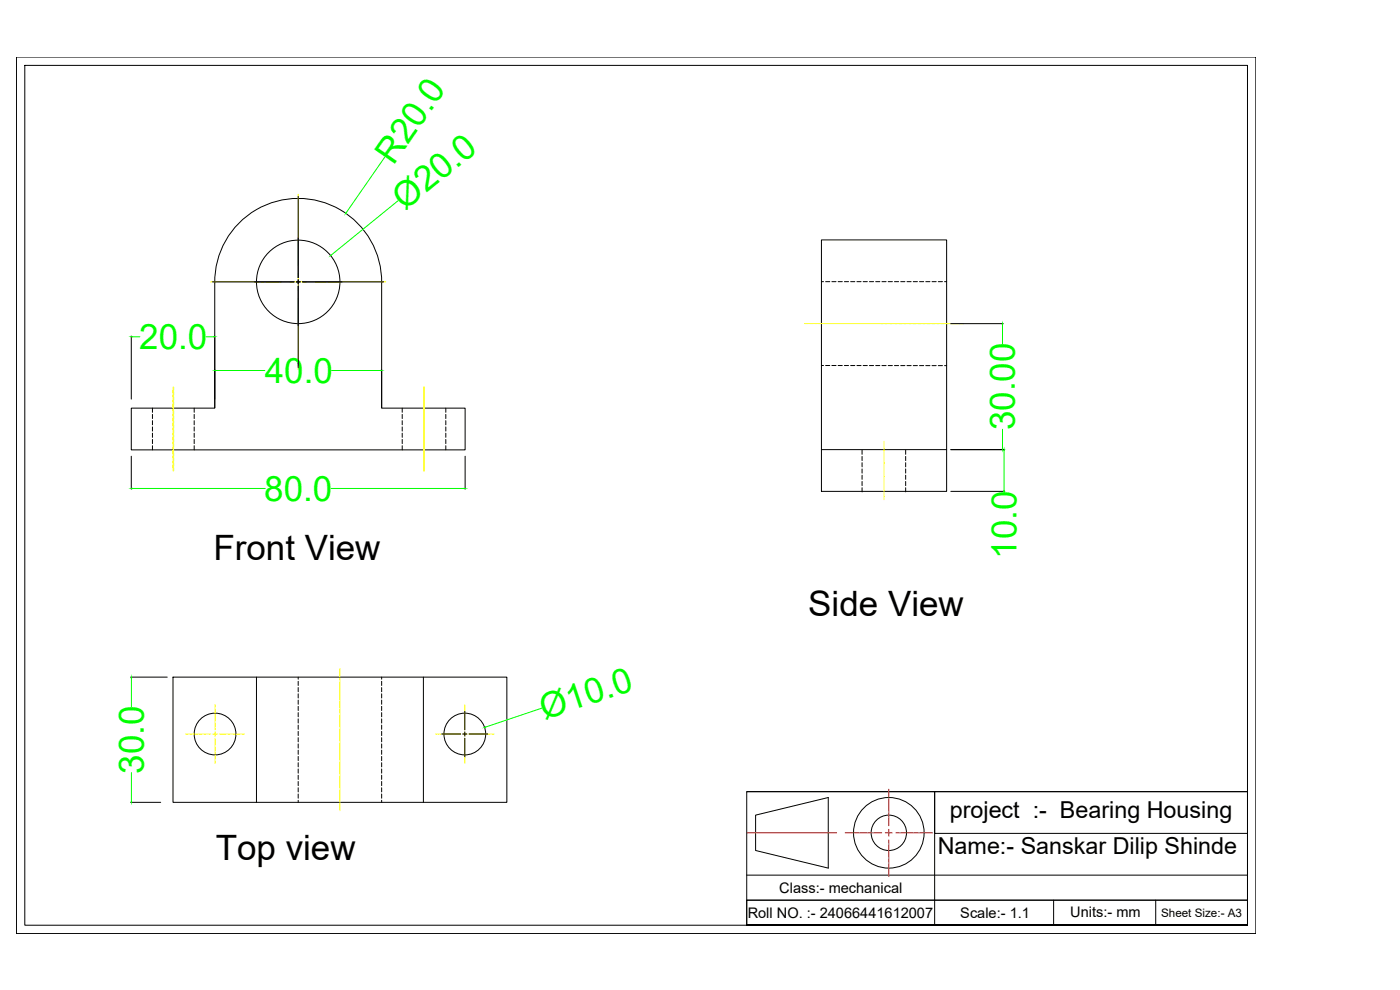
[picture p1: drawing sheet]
<svg xmlns="http://www.w3.org/2000/svg" width="420mm" height="297mm" viewBox="0 0 420 297" stroke-linecap="round" stroke-linejoin="round" font-family="sans-serif">
<!-- layer: 0 -->
<g fill="none" stroke="#000" stroke-width=".3">
<path d="M4.9 17.1h372v263h-372zM7.4 19.6h367v258h-367zM89.5 58.9v24.4M71.6 67a25 25 0 0 1 27.5-5.5 25 25 0 0 1 15.4 23.4v37.6h25.1v12.5h-100.2v-12.5h25v-37.6a25.1 25.1 0 0 1 7.2-17.9zM246.5 72h37.6v75.4h-37.6zM63.8 84.6h24.4M88.9 84.6h1.2M89.5 84v1.2M89.5 85.8v24.5M90.7 84.6h24.5M246.5 84.5h.6M247.8 84.5h1.2"/>
<path d="M249.7 84.5h1.2M251.5 84.5h1.3M253.4 84.5h1.3M255.3 84.5h1.2M257.2 84.5h1.2M259.1 84.5h1.2M260.9 84.5h1.3M262.8 84.5h1.3M264.7 84.5h1.2M266.6 84.5h1.2M268.4 84.5h1.3M270.3 84.5h1.3"/>
<path d="M272.2 84.5h1.2M274.1 84.5h1.2M276 84.5h1.2M277.8 84.5h1.3M279.7 84.5h1.3M281.6 84.5h1.2M283.5 84.5h.6M285.4 97.1h15.7M39.4 100.8v18.9M64.4 100.8v21.6M114.5 110.9v11.5M246.5 109.7h.6"/>
<path d="M247.8 109.7h1.2M249.7 109.7h1.2M251.5 109.7h1.3M253.4 109.7h1.3M255.3 109.7h1.2M257.2 109.7h1.2M259.1 109.7h1.2M260.9 109.7h1.3M262.8 109.7h1.3M264.7 109.7h1.2M266.6 109.7h1.2M268.4 109.7h1.3"/>
<path d="M270.3 109.7h1.3M272.2 109.7h1.2M274.1 109.7h1.2M276 109.7h1.2M277.8 109.7h1.3M279.7 109.7h1.3M281.6 109.7h1.2M283.5 109.7h.6M39.4 136.9v9.9M45.8 122.5v1.2M45.8 124.3v1.3M45.8 126.2v1.3"/>
<path d="M45.8 128.1v1.2M45.8 130v1.2M45.8 131.8v1.3M45.8 133.7v1.3M58.3 122.5v1.2M58.3 124.3v1.3M58.3 126.2v1.3M58.3 128.1v1.2M58.3 130v1.2M58.3 131.8v1.3M58.3 133.7v1.3M120.7 122.5v1.2"/>
<path d="M120.7 124.3v1.3M120.7 126.2v1.3M120.7 128.1v1.2M120.7 130v1.2M120.7 131.8v1.3M120.7 133.7v1.3M133.8 122.5v1.2M133.8 124.3v1.3M133.8 126.2v1.3M133.8 128.1v1.2M133.8 130v1.2M133.8 131.8v1.3"/>
<path d="M133.8 133.7v1.3M139.6 136.9v9.9M246.5 134.9h37.6M258.7 135.1v1.2M258.7 136.9v1.3M258.7 138.8v1.3M271.8 135.1v1.2M271.8 136.9v1.3M271.8 138.8v1.3M285.4 134.9h16.2M258.7 140.7v1.3M258.7 142.6v1.2"/>
<path d="M258.7 144.5v1.2M258.7 146.3v1.3M271.8 140.7v1.3M271.8 142.6v1.2M271.8 144.5v1.2M271.8 146.3v1.3M285.4 147.4h16.2M39.2 203.2h11M51.9 203.2h100.2v37.5h-100.2zM77 203.2v37.5M89.5 203.2v.6M89.5 204.4v1.3"/>
<path d="M89.5 206.3v1.3M89.5 208.2v1.2M89.5 210.1v1.2M89.5 211.9v1.3M89.5 213.8v1.3M89.5 215.7v1.2M89.5 217.6v1.2M89.5 219.4v1.3M114.5 203.2v.6M114.5 204.4v1.3M114.5 206.3v1.3M114.5 208.2v1.2"/>
<path d="M114.5 210.1v1.2M114.5 211.9v1.3M114.5 213.8v1.3M114.5 215.7v1.2M114.5 217.6v1.2M114.5 219.4v1.3M127.1 203.2v37.5M139.5 213.4v5.6M139.5 219.6v1.3M89.5 221.3v1.3M89.5 223.2v1.3M89.5 225.1v1.2"/>
<path d="M89.5 227v1.2M89.5 228.8v1.3M89.5 230.7v1.3M89.5 232.6v1.3M89.5 234.5v1.2M89.5 236.4v1.2M89.5 238.2v1.3M114.5 221.3v1.3M114.5 223.2v1.3M114.5 225.1v1.2M114.5 227v1.2M114.5 228.8v1.3"/>
<path d="M114.5 230.7v1.3M114.5 232.6v1.3M114.5 234.5v1.2M114.5 236.4v1.2M114.5 238.2v1.3M132.6 220.2h5.6M138.9 220.2h1.2M139.5 221.5v5.6M140.7 220.2h5.7M224.1 237.5h150.3v40.1h-150.3zM224.1 237.5h150.3M39.2 240.7h9"/>
<path d="M89.5 240.1v.6M114.5 240.1v.6M226.8 244.6l21.8-5.3v21.2l-21.8-5.3zM374.4 250h-93.9v-12.5v40.1M224.1 270.1h150.3h-150.3v7.5h150.3M224.1 262.6h150.3M316.2 270.1v7.5M346.8 270.1v7.5"/>
<circle cx="89.5" cy="84.6" r="12.5"/>
<circle cx="64.5" cy="220.2" r="6.3"/>
<circle cx="139.5" cy="220.2" r="6.3"/>
<circle cx="266.7" cy="249.9" r="10.6"/>
<circle cx="266.7" cy="249.9" r="5.3"/>
</g>
<g fill="none" stroke="#cd2027" stroke-width=".3">
<path d="M266.7 236.8v1M266.7 238v.1M266.7 238.3v.9M266.7 239.4v.1M266.7 239.7v.9M253.6 249.9h1.1M254.8 249.9h.2M255.1 249.9h1M256.2 249.9h.2M256.6 249.9h.9M257.6 249.9h.2M258 249.9h.9"/>
<path d="M259.1 249.9h.1M259.4 249.9h.9M260.5 249.9h.1M260.8 249.9h.9M261.9 249.9h.1M262.2 249.9h.9M263.3 249.9h.1M263.6 249.9h1M265.7 249.9h2.1M266.7 240.8v.1M266.7 241.1v.9M266.7 242.2v.1"/>
<path d="M266.7 242.5v.9M266.7 243.6v.2M266.7 243.9v1M266.7 245v.2M266.7 245.3v1M266.7 246.4v.2M266.7 246.7v1.1M266.7 248.8v2.1M266.7 252v1M266.7 253.2v.1M266.7 253.5v.9M266.7 254.6v.1"/>
<path d="M266.7 254.9v.9M266.7 256v.2M266.7 256.3v1M266.7 257.4v.2M266.7 257.7v1M266.7 258.8v.2M266.7 259.1v1M268.9 249.9h1M270 249.9h.2M270.4 249.9h.9M271.5 249.9h.1M271.8 249.9h.9"/>
<path d="M272.9 249.9h.1M273.2 249.9h.9M274.3 249.9h.1M274.6 249.9h.9M275.7 249.9h.1M276 249.9h.9M277.1 249.9h.1M277.4 249.9h.9M278.5 249.9h.2M278.8 249.9h1M266.7 260.2v.2M266.7 260.5v1"/>
<path d="M266.7 261.6v.2M266.7 261.9v1.1"/>
</g>
<g fill="none" stroke="#f00" stroke-width=".3">
<path d="M224.3 249.9h.5M224.9 249.9h.2M225.2 249.9h1M226.3 249.9h.2M226.6 249.9h1M227.7 249.9h.2M228 249.9h1M229.1 249.9h.2M229.4 249.9h1M230.5 249.9h.2M230.9 249.9h.9M232 249.9h.1"/>
<path d="M232.3 249.9h.9M233.4 249.9h.1M233.7 249.9h.9M234.8 249.9h.1M235.1 249.9h.9M236.2 249.9h.1M236.5 249.9h.9M237.6 249.9h.1M237.9 249.9h.9M239 249.9h.2M239.3 249.9h1M240.4 249.9h.2"/>
<path d="M240.7 249.9h1M241.8 249.9h.2M242.1 249.9h1M243.2 249.9h.2M243.5 249.9h1M244.6 249.9h.2M244.9 249.9h1M246 249.9h.2M246.4 249.9h.9M247.5 249.9h.1M247.8 249.9h.9M248.9 249.9h.1"/>
<path d="M249.2 249.9h.9M250.3 249.9h.1M250.6 249.9h.5"/>
</g>
<g fill="none" stroke="#ff0" stroke-width=".5">
<path d="M52 116.2v1M52 117.4v.1M52 117.7v.9M52 118.8v.1M52 119.1v.9M127.3 116.2v1M127.3 117.4v.1M127.3 117.7v.9M127.3 118.8v.1M127.3 119.1v.9M52 120.2v.1M52 120.5v.9"/>
<path d="M52 121.6v.2M52 121.9v.9M52 123v.2M52 123.3v1M52 124.4v.2M52 124.7v1M52 125.8v.2M52 126.1v1M52 127.2v.2M52 127.5v1M52 128.6v.2M52 129v.9"/>
<path d="M52 130v.2M52 130.4v.9M52 131.5v.1M52 131.8v.9M52 132.9v.1M52 133.2v.9M52 134.3v.1M52 134.6v.9M52 135.7v.1M52 136v.9M52 137.1v.2M52 137.4v.9"/>
<path d="M52 138.5v.2M52 138.8v1M52 139.9v.2M127.3 120.2v.1M127.3 120.5v.9M127.3 121.6v.2M127.3 121.9v.9M127.3 123v.2M127.3 123.3v1M127.3 124.4v.2M127.3 124.7v1M127.3 125.8v.2"/>
<path d="M127.3 126.1v1M127.3 127.2v.2M127.3 127.5v1M127.3 128.6v.2M127.3 129v.9M127.3 130v.2M127.3 130.4v.9M127.3 131.5v.1M127.3 131.8v.9M127.3 132.9v.1M127.3 133.2v.9M127.3 134.3v.1"/>
<path d="M127.3 134.6v.9M127.3 135.7v.1M127.3 136v.9M127.3 137.1v.2M127.3 137.4v.9M127.3 138.5v.2M127.3 138.8v1M127.3 139.9v.2M52 140.2v1M127.3 140.2v1"/>
</g>
<g fill="none" stroke="#ff0" stroke-width=".3">
<path d="M89.5 58.3v.5M89.5 59v.1M89.5 59.3v.9M89.5 60.4v.1M89.5 60.7v.9M89.5 61.8v.2M89.5 62.1v1M89.5 63.2v.2M89.5 63.5v1M89.5 64.6v.2M89.5 64.9v1M89.5 66v.2"/>
<path d="M89.5 66.3v1M89.5 67.4v.2M89.5 67.8v.9M89.5 68.8v.2M89.5 69.2v.9M89.5 70.3v.1M89.5 70.6v.9M89.5 71.7v.1M89.5 72v.9M89.5 73.1v.1M89.5 73.4v.9M89.5 74.5v.1"/>
<path d="M89.5 74.8v.9M89.5 75.9v.1M89.5 76.2v.9M89.5 77.3v.2M89.5 77.6v1M89.5 78.7v.2M89.5 79v.6M63.2 84.6h.5M63.9 84.6h.2M64.2 84.6h1M65.3 84.6h.2M65.6 84.6h1"/>
<path d="M66.7 84.6h.2M67 84.6h1M68.1 84.6h.2M68.4 84.6h1M69.5 84.6h.2M69.8 84.6h1M70.9 84.6h.2M71.3 84.6h.9M72.3 84.6h.2M72.7 84.6h.9M73.8 84.6h.1M74.1 84.6h.9"/>
<path d="M75.2 84.6h.1M75.5 84.6h.9M76.6 84.6h.1M76.9 84.6h.9M78 84.6h.1M78.3 84.6h.9M79.4 84.6h.2M79.7 84.6h.9M80.8 84.6h.2M81.1 84.6h1M82.2 84.6h.2M82.5 84.6h1"/>
<path d="M83.6 84.6h.2M83.9 84.6h.6M87 84.6h5M89.5 82.1v5M89.5 89.6v.5M89.5 90.3v.2M89.5 90.6v.9M89.5 91.7v.2M89.5 92v1M89.5 93.1v.2M89.5 93.4v1M89.5 94.5v.2"/>
<path d="M89.5 94.8v1M89.5 95.9v.2M89.5 96.2v1M89.5 97.3v.2M89.5 97.7v.9M89.5 98.7v.2M89.5 99.1v.9M94.5 84.6h.6M95.2 84.6h.2M95.5 84.6h1M96.6 84.6h.2M96.9 84.6h1"/>
<path d="M98 84.6h.2M98.3 84.6h1M99.4 84.6h.2M99.7 84.6h1M100.8 84.6h.2M101.2 84.6h.9M102.3 84.6h.1M102.6 84.6h.9M103.7 84.6h.1M104 84.6h.9M105.1 84.6h.1M105.4 84.6h.9"/>
<path d="M106.5 84.6h.1M106.8 84.6h.9M107.9 84.6h.1M108.2 84.6h.9M109.3 84.6h.2M109.6 84.6h.9M110.7 84.6h.2M111 84.6h1M112.1 84.6h.2M112.4 84.6h1M113.5 84.6h.2M113.8 84.6h1"/>
<path d="M114.9 84.6h.2M115.2 84.6h.6M241.5 97.1h1M242.7 97.1h.1M243 97.1h.9M244.1 97.1h.2M244.4 97.1h.9M245.5 97.1h.2M245.8 97.1h1M246.9 97.1h.2M247.2 97.1h1M248.3 97.1h.2"/>
<path d="M248.6 97.1h1M249.7 97.1h.2M250 97.1h1M251.1 97.1h.2M251.5 97.1h.9M252.6 97.1h.1M252.9 97.1h.9M254 97.1h.1M254.3 97.1h.9M255.4 97.1h.1M255.7 97.1h.9M256.8 97.1h.1"/>
<path d="M257.1 97.1h.9M258.2 97.1h.1M258.5 97.1h.9M259.6 97.1h.2M259.9 97.1h.9M261 97.1h.2M261.3 97.1h1M262.4 97.1h.2M262.7 97.1h1M263.8 97.1h.2M264.1 97.1h1M265.2 97.1h.2"/>
<path d="M265.5 97.1h1M266.6 97.1h.2M267 97.1h.9M268.1 97.1h.1M268.4 97.1h.9M269.5 97.1h.1M269.8 97.1h.9M270.9 97.1h.1M271.2 97.1h.9M272.3 97.1h.1M272.6 97.1h.9M273.7 97.1h.1"/>
<path d="M274 97.1h.9M275.1 97.1h.2M275.4 97.1h.9M276.5 97.1h.2M276.8 97.1h1M277.9 97.1h.2M278.2 97.1h1M279.3 97.1h.2M279.6 97.1h1M280.7 97.1h.2M281 97.1h1M282.1 97.1h.2"/>
<path d="M282.5 97.1h.9M283.6 97.1h.1M283.9 97.1h.9M285 97.1h.1M285.3 97.1h.9M286.4 97.1h.1M286.7 97.1h.9M287.8 97.1h.1M288.1 97.1h1M89.5 100.2v.1M89.5 100.5v.9M89.5 101.6v.1"/>
<path d="M89.5 101.9v.9M89.5 103v.1M89.5 103.3v.9M89.5 104.4v.1M89.5 104.7v.9M89.5 105.8v.2M89.5 106.1v.9M89.5 107.2v.2M89.5 107.5v1M89.5 108.6v.2M89.5 108.9v1M89.5 110v.2"/>
<path d="M89.5 110.3v.6M265.3 132.4v.8M265.3 133.3v.2M265.3 133.7v.9M265.3 134.7v.2M265.3 135.1v.9M265.3 136.2v.1M265.3 136.5v.9M265.3 137.6v.1M265.3 137.9v.9M265.3 139v.1M265.3 139.3v.9"/>
<path d="M265.3 140.4v.1M265.3 140.7v.9M265.3 141.8v.2M265.3 142.1v.9M265.3 143.2v.2M265.3 143.5v1M265.3 144.6v.2M265.3 144.9v1M265.3 146v.2M265.3 146.3v1M265.3 147.4v.2M265.3 147.7v1"/>
<path d="M265.3 148.8v.2M265.3 149.2v.7M64.5 211.5v.7M64.5 212.3v.2M64.5 212.7v.9M64.5 213.7v.2M64.5 214.1v.9M64.5 215.2v.1M64.5 215.5v.9M64.5 216.6v.1M64.5 216.9v.9M64.5 218v.1"/>
<path d="M64.5 218.3v.7M64.5 219.6v1.3M102 200.7v.6M102 201.4v.2M102 201.8v.9M102 202.9v.1M102 203.2v.9M102 204.3v.1M102 204.6v.9M102 205.7v.1M102 206v.9M102 207.1v.1"/>
<path d="M102 207.4v.9M102 208.5v.1M102 208.8v.9M102 209.9v.2M102 210.2v.9M102 211.3v.2M102 211.6v1M102 212.7v.2M102 213v1M102 214.1v.2M102 214.4v1M102 215.5v.2"/>
<path d="M102 215.8v1M102 216.9v.2M102 217.3v.9M102 218.4v.1M102 218.7v.9M102 219.8v.1M139.5 211.5v.7M139.5 212.3v.2M139.5 212.7v.9M139.5 213.7v.2M139.5 214.1v.9M139.5 215.2v.1"/>
<path d="M139.5 215.5v.9M139.5 216.6v.1M139.5 216.9v.9M139.5 218v.1M139.5 218.3v.7M139.5 219.6v1.3M55.8 220.2h.7M56.6 220.2h.2M56.9 220.2h1M58 220.2h.2M58.4 220.2h.9M59.4 220.2h.2"/>
<path d="M59.8 220.2h.9M60.9 220.2h.1M61.2 220.2h.9M62.3 220.2h.1M62.6 220.2h.7M63.9 220.2h1.3M64.5 221.5v.7M64.5 222.4v.1M64.5 222.7v.9M64.5 223.8v.1M64.5 224.1v.9M64.5 225.2v.1"/>
<path d="M64.5 225.5v.9M64.5 226.6v.1M64.5 226.9v.9M64.5 228v.1M64.5 228.3v.7M65.8 220.2h.7M66.7 220.2h.1M67 220.2h.9M68.1 220.2h.1M68.4 220.2h.9M69.5 220.2h.1M69.8 220.2h.9"/>
<path d="M70.9 220.2h.1M71.2 220.2h.9M72.3 220.2h.1M72.6 220.2h.7M102 220.1v.9M102 221.2v.1M102 221.5v.9M102 222.6v.1M102 222.9v.9M102 224v.1M102 224.3v.9M102 225.4v.2"/>
<path d="M102 225.7v.9M102 226.8v.2M102 227.1v1M102 228.2v.2M102 228.5v1M102 229.6v.2M102 229.9v1M102 231v.2M102 231.3v1M102 232.4v.2M102 232.8v.9M102 233.9v.1"/>
<path d="M102 234.2v.9M102 235.3v.1M102 235.6v.9M102 236.7v.1M102 237v.9M102 238.1v.1M102 238.4v.9M102 239.5v.1M102 239.8v.9M130.7 220.2h.7M131.6 220.2h.1M131.9 220.2h.9"/>
<path d="M133 220.2h.2M133.3 220.2h1M134.4 220.2h.2M134.7 220.2h1M135.8 220.2h.2M136.1 220.2h1M137.2 220.2h.2M137.5 220.2h.7M138.9 220.2h1.2M139.5 221.5v.7M139.5 222.4v.1M139.5 222.7v.9"/>
<path d="M139.5 223.8v.1M139.5 224.1v.9M139.5 225.2v.1M139.5 225.5v.9M139.5 226.6v.1M139.5 226.9v.9M139.5 228v.1M139.5 228.3v.7M140.7 220.2h.8M141.6 220.2h.2M141.9 220.2h1M143 220.2h.2"/>
<path d="M143.3 220.2h1M144.4 220.2h.2M144.7 220.2h1M145.8 220.2h.2M146.2 220.2h.9M147.2 220.2h.2M147.6 220.2h.7M102 240.9v.2M102 241.2v.9M102 242.3v.2M102 242.6v.6"/>
</g>
<g fill="none" stroke="#0f0" stroke-width=".3">
<path d="M115.5 47.2l-11.6 16.6M119.5 60.2l-20.1 16.3M300.9 97.3v5.9M39.6 101h2.4M61.8 101h2.4M64.7 111.2h14.8M99.5 111.2h14.8M300.9 128.8v5.9M301.3 135.1v12.1M39.6 146.6h40M99.4 146.6h40M301.3 147.4v.3"/>
<path d="M39.4 203.4v8.7M162.6 212.5l-17 5.7M39.4 231.8v8.7"/>
</g>
<g fill="#0f0" stroke="#0f0" stroke-width=".3">
<path d="M39.4 146.6h.2z"/>
<path d="M139.4 146.5l.2 .1z"/>
<path d="M39.4 101l.2 .1z"/>
<path d="M64.2 101h.2z"/>
<path d="M64.4 111.2l.3-.1z"/>
<path d="M114.3 111.1l.2 .1z"/>
<path d="M103.9 63.8l-.1 .2z"/>
<path d="M99.4 76.5l-.2 .2z"/>
<path d="M145.4 218.2h.3z"/>
<path d="M39.4 203.2l.1 .2z"/>
<path d="M39.4 240.5v.2z"/>
<path d="M301.3 134.9v.2z"/>
<path d="M301.3 147.2v.2z"/>
<path d="M300.9 97.1l-.1 .2z"/>
<path d="M300.8 134.7l.1 .2z"/>
</g>
<g font-size="10.5" fill="#0f0">
<text x="118.1" y="49.9" transform="rotate(-55 118.1 49.9)">R20.0</text>
<text x="121.5" y="63.2" transform="rotate(-39 121.5 63.2)">Ø20.0</text>
<text x="41.8" y="104.7">20.0</text>
<text x="79.5" y="114.9">40.0</text>
<text x="304.6" y="129.1" transform="rotate(-90 304.6 129.1)">30.00</text>
<text x="79.3" y="150.3">80.0</text>
<text x="305" y="167.7" transform="rotate(-90 305 167.7)">10.0</text>
<text x="163.4" y="216" transform="rotate(-19 163.4 216)">Ø10.0</text>
<text x="43.1" y="232.1" transform="rotate(-90 43.1 232.1)">30.0</text>
</g>
<g font-size="10.5">
<text x="64.1" y="167.9">Front View</text>
<text x="242.6" y="184.9">Side View</text>
<text x="64.8" y="258.1">Top view</text>
</g>
<g font-size="7">
<text x="285" y="245.6">project :- Bearing Housing</text>
<text x="281.4" y="256.2">Name:- Sanskar Dilip Shinde</text>
</g>
<g font-size="4.4">
<text x="233.9" y="267.9">Class:- mechanical</text>
<text x="224.4" y="275.4">Roll NO. :- 24066441612007</text>
<text x="288.2" y="275.4">Scale:- 1.1</text>
<text x="321.2" y="275.1">Units:- mm</text>
</g>
<text font-size="3.5" x="348.5" y="275.1">Sheet Size:- A3</text>
</svg>
